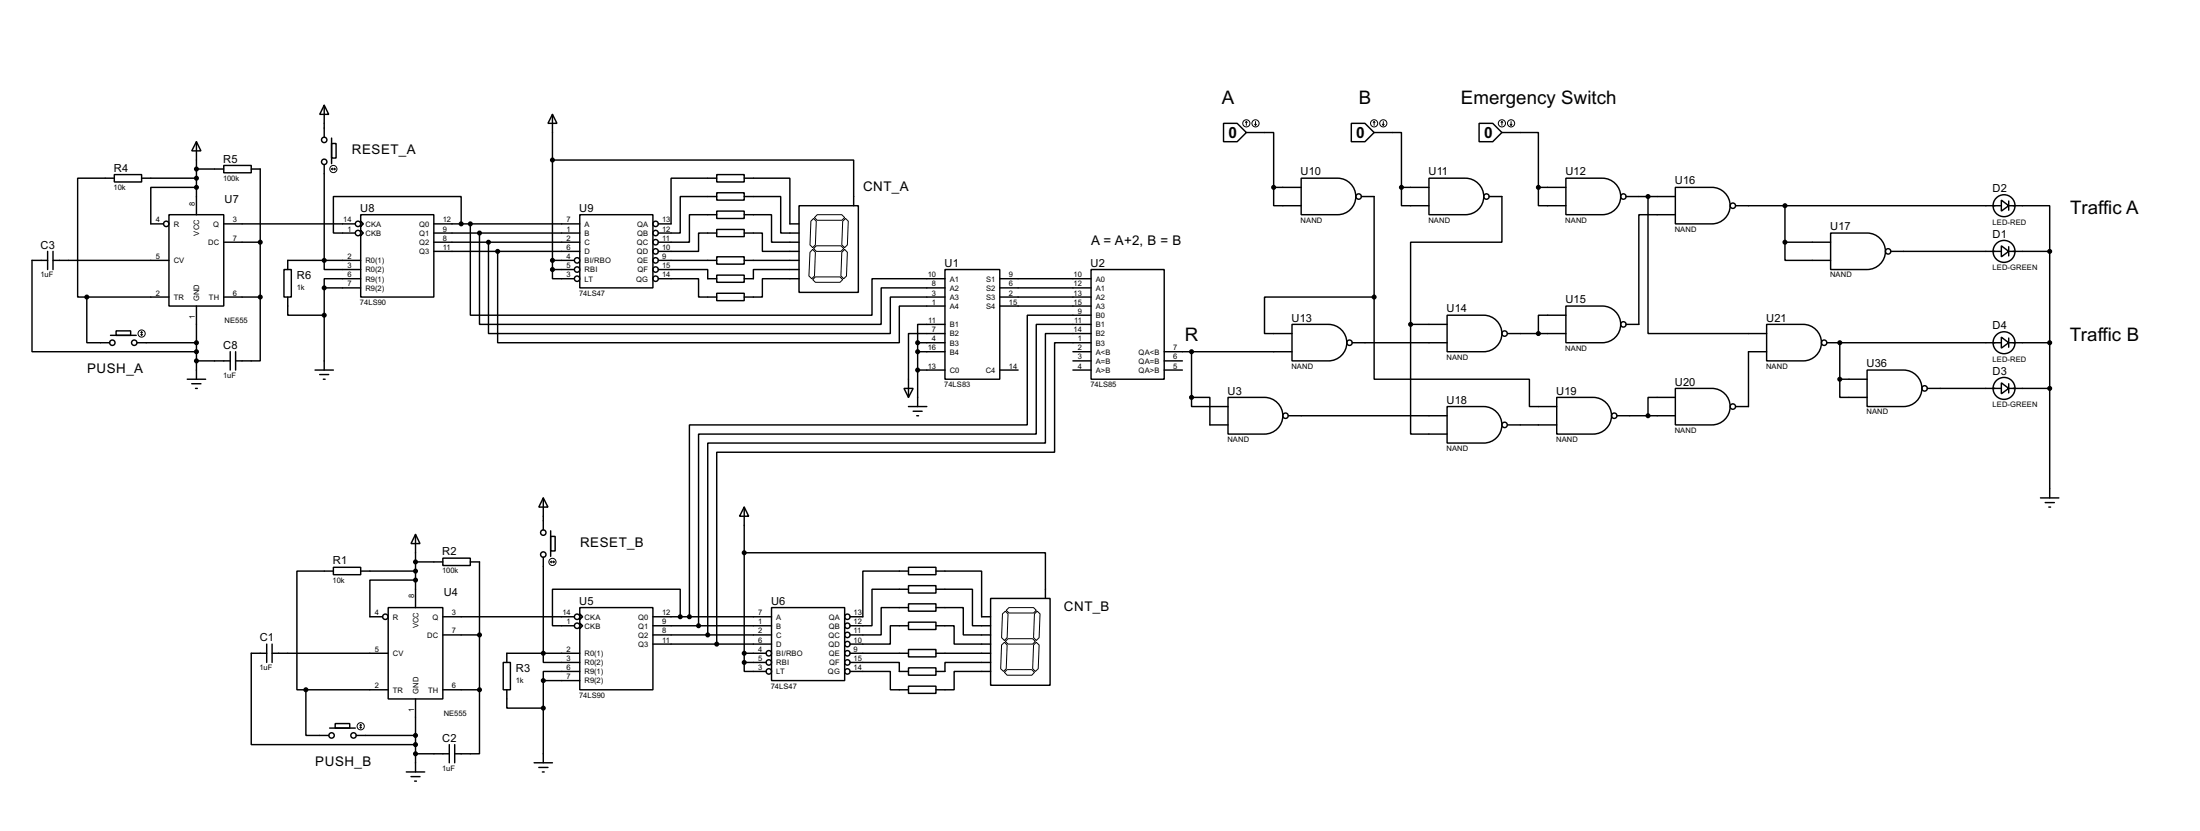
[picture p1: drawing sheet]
<svg xmlns="http://www.w3.org/2000/svg" width="612mm" height="231mm" viewBox="0 0 612 231" stroke-linecap="round" stroke-linejoin="round" font-family="sans-serif">
<g fill="none" stroke="#000" stroke-width=".4">
<path d="M54.7 39.4l1.2 2.6h-2.5zM54.7 39.4v20.3M90.2 29.3l1.3 2.5h-2.5zM90.2 29.3v8.9M92.3 39.9h1.2v4.1h-1.2zM92.3 38.4v7.1M153.7 31.8l1.3 2.5h-2.5zM153.7 31.8v43.2M340.4 34.3h3.8l2.6 2.6-2.6 2.5h-3.8zM346.8 36.9h7.6v15.2M376 34.3h3.8l2.5 2.6-2.5 2.5h-3.8zM382.3 36.9h7.6v15.2"/>
<path d="M411.5 34.3h3.8l2.6 2.6-2.6 2.5h-3.8zM417.9 36.9h10.1v15.2M31.8 48.6h7.6v2h-7.6zM31.8 49.6h-10.2v33h2.6M39.4 49.6h15.3M47 59.7h15.3v25.4h-15.3zM54.7 52.1h-12.7v10.2h3.5M54.7 47h7.6M62.3 46h7.6v2.1h-7.6zM69.9 47h2.5v35.6M90.2 45.8v29.2h10.2M100.4 59.7h20.3v22.9h-20.3z"/>
<path d="M153.7 44.5h83.8v12.7M161.3 59.7h20.4v20.4h-20.4zM199.4 48.6h7.7v2h-7.7zM199.4 53.6h7.7v2.1h-7.7zM199.4 58.7h7.7v2.1h-7.7zM199.4 49.6h-12.7v12.7h-3.5M199.4 54.7h-10.1v10.1h-6.1M199.4 59.7h-7.6v7.7h-8.6M207.1 49.6h12.7v12.7h2.5M207.1 54.7h10.1v10.1h5.1M207.1 59.7h7.6v7.7h7.6M222.3 57.2h16.5v24.1h-16.5z"/>
<path d="M354.4 52.1v5.1h7.6M354.4 52.1h7.6M362 49.6h10.2a5.1 5.1 0 0 1 5 5 5.1 5.1 0 0 1-5 5.1h-10.2zM378.8 54.7h3.5v27.9M389.9 52.1v5.1h7.7M389.9 52.1h7.7M397.6 49.6h10.1a5.1 5.1 0 0 1 5.1 5 5.1 5.1 0 0 1-5.1 5.1h-10.1zM414.3 54.7h3.6v12.7h-25.4v22.8M428 52.1v5.1h7.7M428 52.1h7.7M435.7 49.6h10.1a5.1 5.1 0 0 1 5.1 5 5.1 5.1 0 0 1-5.1 5.1h-10.1zM452.4 54.7h13.7"/>
<path d="M458.5 54.7v38.1h33M466.1 52.1h10.2a5.1 5.1 0 0 1 5.1 5.1 5.1 5.1 0 0 1-5.1 5.1h-10.2zM466.1 59.7h-10.1v30.5h-3.6M482.9 57.2h73.9M496.6 57.2v10.2M556.8 55.7l2.1 1.5-2.1 1.5zM558.9 57.2h11.4v12.7M558.9 55.9v2.6M13.3 72.4h-4.4v25.4h45.8M13.3 69.9v5.1M14.8 72.4h32.2M14.8 69.9v5.1"/>
<path d="M62.3 62.3h36.6M62.3 67.4h10.1M79 75h2.1v7.6h-2.1zM100.4 61.5l.7 .8-.7 .7zM100.4 64.1l.7 .7-.7 .8zM100.4 77.5h-10.2v2.6M100.4 72.4h-20.3v2.6M120.7 62.3h40.6M120.7 67.4h40.6M120.7 64.8h40.6M120.7 69.9h40.6M128.3 62.3v-7.6h-35.5v10.1h6.1"/>
<path d="M130.9 62.3v25.4h111.7v-10.2h20.3M133.4 64.8v25.4h111.8v-10.1h17.7M135.9 67.4v25.4h111.8v-10.2h15.2M138.5 69.9v25.4h111.7v-10.2h12.7M153.7 75v2.5h6.1M153.7 72.4h6.1M153.7 75h6.1M183.2 75h13.7v2.5h2.5M183.2 77.5h11.2v5.1h5M183.2 72.4h16.2M199.4 63.8h7.7v2h-7.7zM199.4 71.4h7.7v2.1h-7.7z"/>
<path d="M199.4 76.5h7.7v2h-7.7zM199.4 64.8h-5v5.1h-11.2M207.1 64.8h5v5.1h10.2M207.1 72.4h15.2M222.3 75h-12.7v2.5h-2.5M222.3 77.5h-10.2v5.1h-5M262.9 75h15.3v30.5h-15.3zM278.2 77.5h25.4M303.6 75h20.3v30.5h-20.3zM496.6 67.4v5h12.7M496.6 67.4h12.7M509.3 64.8h10.2a5.1 5.1 0 0 1 5.1 5.1 5.1 5.1 0 0 1-5.1 5.1h-10.2z"/>
<path d="M526.1 69.9h30.7M556.8 68.4l2.1 1.5-2.1 1.5zM558.9 69.9h11.4M558.9 68.6v2.6M570.3 69.9v68.6M24.2 82.6v12.7h6.3M24.2 82.6h22.8M30.8 93.3h7.1M32.3 92h4.1v1.3h-4.1zM38.2 95.3h16.5M54.7 85.1v20.4M62.3 82.6h10.1"/>
<path d="M64.1 97.8v5.1M65.6 97.8v5.1M72.4 82.6v17.8h-6.8M80.1 82.6v5.1h10.1M90.2 80.1h10.2M90.2 80.1v22.8M199.4 81.6h7.7v2h-7.7zM255.3 97.8h7.6M255.3 95.3v17.8M255.3 95.3h7.6M262.9 92.8h-10.1v17.7M262.9 90.2h-7.6v5.1"/>
<path d="M278.2 80.1h25.4M278.2 82.6h25.4M278.2 85.1h25.4M298.5 97.8h5.1M303.6 87.7h-17.8v30.5h-94v53.3M303.6 90.2h-15.3v30.5h-93.9v53.3M303.6 92.8h-12.7v30.4h-94v53.4M303.6 95.3h-10.2v30.5h-94v53.3M323.9 97.8h35.6M331.5 97.8v12.7M359.5 90.2h10.1a5.1 5.1 0 0 1 5.1 5.1 5.1 5.1 0 0 1-5.1 5.1h-10.1zM376.2 95.3h26.4"/>
<path d="M382.3 82.6h-30.5v10.2h7.7M382.3 82.6v22.9h43.2v7.6h7.6M392.5 90.2v30.5h10.1M392.5 90.2h10.1M402.6 87.7h10.2a5.1 5.1 0 0 1 5.1 5 5.1 5.1 0 0 1-5.1 5.1h-10.2zM419.4 92.8h16.3M435.7 85.1h10.1a5.1 5.1 0 0 1 5.1 5.1 5.1 5.1 0 0 1-5.1 5.1h-10.1zM435.7 87.7h-7.7v5.1M491.5 90.2h10.2a5.1 5.1 0 0 1 5.1 5.1 5.1 5.1 0 0 1-5.1 5.1h-10.2zM491.5 97.8h-5v15.3h-3.6M508.3 95.3h48.5M511.9 95.3v10.2"/>
<path d="M556.8 93.8l2.1 1.5-2.1 1.5zM558.9 95.3h11.4M558.9 94v2.6M52.1 105.5h5.1M53.4 106.7h2.5M54.4 108h.5M54.7 100.4h9.4M87.7 102.9h5.1M89 104.2h2.5M90 105.5h.5M251.5 108h2.6l-1.3 2.5zM252.8 113.1h5.1"/>
<path d="M254.1 114.4h2.5M255.1 115.6h.5M255.3 102.9h7.6M278.2 102.9h5.1M298.5 102.9h5.1M298.5 100.4h5.1M323.9 102.9h5.1M323.9 100.4h5.1M331.5 110.5h5.1v7.7h5.1M331.5 110.5v2.6h10.2M341.7 110.5h10.1a5.1 5.1 0 0 1 5.1 5.1 5.1 5.1 0 0 1-5.1 5.1h-10.1zM358.4 115.6h44.2"/>
<path d="M402.6 113.1h10.2a5.1 5.1 0 0 1 5.1 5 5.1 5.1 0 0 1-5.1 5.1h-10.2zM419.4 118.2h13.7M433.1 110.5h10.2a5.1 5.1 0 0 1 5.1 5.1 5.1 5.1 0 0 1-5.1 5.1h-10.2zM449.9 115.6h16.2M466.1 108h10.2a5.1 5.1 0 0 1 5.1 5.1 5.1 5.1 0 0 1-5.1 5.1h-10.2zM466.1 110.5h-7.6v5.1M511.9 105.5v5h7.6M511.9 105.5h7.6M519.5 102.9h10.1a5.1 5.1 0 0 1 5.1 5.1 5.1 5.1 0 0 1-5.1 5.1h-10.1zM536.2 108h20.6M556.8 106.5l2.1 1.5-2.1 1.5zM558.9 108h11.4"/>
<path d="M558.9 106.7v2.6M151.2 138.5l1.3 2.5h-2.6zM151.2 138.5v8.9M567.7 138.5h5.1M569 139.8h2.6M92.8 157.8h7.6v2h-7.6zM92.8 158.8h-10.2v33h2.5M100.4 158.8h15.2M115.6 148.6l1.3 2.6h-2.5zM115.6 148.6v20.4M115.6 156.3h7.6M123.2 155.2h7.7v2.1h-7.7z"/>
<path d="M130.9 156.3h2.5v35.5M151.2 155v29.2h10.1M153.2 149.2h1.3v4h-1.3zM153.2 147.6v7.1M207.1 141l1.2 2.6h-2.5zM207.1 153.7h83.8v12.7M207.1 141v43.2M252.8 157.8h7.6v2h-7.6zM252.8 158.8h-12.7v12.7h-3.6M260.4 158.8h12.7v12.7h2.5M570 141h.5M74.2 179.1v5.1"/>
<path d="M75.7 179.1v5.1M108 169h15.2v25.4h-15.2zM115.6 161.3h-12.7v10.2h3.6M123.2 171.5h36.6M123.2 176.6h10.2M161.3 169h20.4v22.8h-20.4zM161.3 170.7l.8 .8-.8 .8zM161.3 173.3l.8 .7-.8 .8zM181.7 171.5h33M181.7 176.6h33M181.7 174h33M181.7 179.1h33"/>
<path d="M189.3 171.5v-7.6h-35.6v10.1h6.1M214.7 169h20.3v20.3h-20.3zM252.8 162.9h7.6v2h-7.6zM252.8 167.9h7.6v2.1h-7.6zM252.8 173h7.6v2.1h-7.6zM252.8 163.9h-10.2v10.1h-6.1M252.8 169h-7.6v7.6h-8.7M252.8 174h-5.1v5.1h-11.2M260.4 163.9h10.2v10.1h5M260.4 169h7.6v7.6h7.6M260.4 174h5.1v5.1h10.1M275.6 166.4h16.6v24.2h-16.6z"/>
<path d="M74.2 181.7h-4.3v25.4h45.7M75.7 181.7h32.3M85.1 191.8v12.7h6.4M85.1 191.8h22.9M115.6 194.4v20.3M123.2 191.8h10.2M133.4 191.8v17.8h-6.9M140 184.2h2v7.6h-2zM141 191.8v5.1h10.2M151.2 189.3h10.1M151.2 189.3v22.8M161.3 186.7h-10.1v2.6"/>
<path d="M161.3 181.7h-20.3v2.5M207.1 184.2v2.5h6.1M207.1 181.7h6.1M207.1 184.2h6.1M236.5 184.2h13.7v2.5h2.6M236.5 186.7h11.2v5.1h5.1M236.5 181.7h16.3M252.8 180.6h7.6v2.1h-7.6zM252.8 185.7h7.6v2.1h-7.6zM252.8 190.8h7.6v2h-7.6zM260.4 181.7h15.2M275.6 184.2h-12.7v2.5h-2.5"/>
<path d="M275.6 186.7h-10.1v5.1h-5.1M91.7 202.5h7.2M93.3 201.2h4v1.3h-4zM99.1 204.5h16.5M113.1 214.7h5.1M114.4 216h2.5M115.4 217.2h.5M115.6 209.6h9.4M125 207.1v5M126.5 207.1v5M148.6 212.1h5.1M149.9 213.4h2.6"/>
<path d="M150.9 214.7h.5"/>
<circle cx="90.2" cy="38.9" r=".75"/>
<circle cx="90.2" cy="45" r=".75"/>
<circle cx="378" cy="54.7" r=".75"/>
<circle cx="413.5" cy="54.7" r=".75"/>
<circle cx="451.6" cy="54.7" r=".75"/>
<circle cx="482.1" cy="57.2" r=".75"/>
<circle cx="557.5" cy="57.2" r="3.1"/>
<circle cx="46.2" cy="62.3" r=".75"/>
<circle cx="99.6" cy="64.8" r=".75"/>
<circle cx="99.6" cy="62.3" r=".75"/>
<circle cx="160.5" cy="77.5" r=".75"/>
<circle cx="160.5" cy="72.4" r=".75"/>
<circle cx="160.5" cy="75" r=".75"/>
<circle cx="182.4" cy="77.5" r=".75"/>
<circle cx="182.4" cy="72.4" r=".75"/>
<circle cx="182.4" cy="64.8" r=".75"/>
<circle cx="182.4" cy="67.4" r=".75"/>
<circle cx="182.4" cy="75" r=".75"/>
<circle cx="182.4" cy="62.3" r=".75"/>
<circle cx="182.4" cy="69.9" r=".75"/>
<circle cx="525.3" cy="69.9" r=".75"/>
<circle cx="557.5" cy="69.9" r="3.1"/>
<circle cx="31.2" cy="95.3" r=".75"/>
<circle cx="37.3" cy="95.3" r=".75"/>
<circle cx="375.4" cy="95.3" r=".75"/>
<circle cx="418.6" cy="92.8" r=".75"/>
<circle cx="451.6" cy="90.2" r=".75"/>
<circle cx="507.5" cy="95.3" r=".75"/>
<circle cx="557.5" cy="95.3" r="3.1"/>
<circle cx="357.6" cy="115.6" r=".75"/>
<circle cx="418.6" cy="118.2" r=".75"/>
<circle cx="449.1" cy="115.6" r=".75"/>
<circle cx="482.1" cy="113.1" r=".75"/>
<circle cx="535.4" cy="108" r=".75"/>
<circle cx="557.5" cy="108" r="3.1"/>
<circle cx="151.1" cy="148.1" r=".75"/>
<circle cx="151.1" cy="154.2" r=".75"/>
<circle cx="107.2" cy="171.5" r=".75"/>
<circle cx="160.5" cy="171.5" r=".75"/>
<circle cx="160.5" cy="174" r=".75"/>
<circle cx="235.7" cy="179.1" r=".75"/>
<circle cx="235.7" cy="171.5" r=".75"/>
<circle cx="235.7" cy="174" r=".75"/>
<circle cx="235.7" cy="176.6" r=".75"/>
<circle cx="213.9" cy="181.7" r=".75"/>
<circle cx="213.9" cy="184.2" r=".75"/>
<circle cx="213.9" cy="186.7" r=".75"/>
<circle cx="235.7" cy="181.7" r=".75"/>
<circle cx="235.7" cy="184.2" r=".75"/>
<circle cx="235.7" cy="186.7" r=".75"/>
<circle cx="92.2" cy="204.5" r=".75"/>
<circle cx="98.3" cy="204.5" r=".75"/>
</g>
<circle cx="511.9" cy="95.3" r=".2" fill="#000"/>
<g fill="#000" stroke="#000" stroke-width=".4">
<circle cx="54.6" cy="49.6" r=".5"/>
<circle cx="54.6" cy="52.1" r=".5"/>
<circle cx="54.6" cy="47" r=".5"/>
<circle cx="153.7" cy="44.5" r=".5"/>
<circle cx="354.3" cy="52.1" r=".5"/>
<circle cx="389.9" cy="52.1" r=".5"/>
<circle cx="428" cy="52.1" r=".5"/>
<circle cx="458.5" cy="54.7" r=".5"/>
<circle cx="496.6" cy="57.2" r=".5"/>
<circle cx="72.4" cy="67.4" r=".5"/>
<circle cx="90.2" cy="72.4" r=".5"/>
<circle cx="128.3" cy="62.3" r=".5"/>
<circle cx="130.8" cy="62.3" r=".5"/>
<circle cx="133.4" cy="64.8" r=".5"/>
<circle cx="135.9" cy="67.4" r=".5"/>
<circle cx="138.4" cy="69.9" r=".5"/>
<circle cx="153.7" cy="72.4" r=".5"/>
<circle cx="153.7" cy="75" r=".5"/>
<circle cx="496.6" cy="67.4" r=".5"/>
<circle cx="570.2" cy="69.9" r=".5"/>
<circle cx="24.1" cy="82.6" r=".5"/>
<circle cx="54.6" cy="95.3" r=".5"/>
<circle cx="54.6" cy="97.8" r=".5"/>
<circle cx="72.4" cy="82.6" r=".5"/>
<circle cx="90.2" cy="87.7" r=".5"/>
<circle cx="90.2" cy="80.1" r=".5"/>
<circle cx="255.3" cy="95.3" r=".5"/>
<circle cx="255.3" cy="97.8" r=".5"/>
<circle cx="331.5" cy="97.8" r=".5"/>
<circle cx="382.3" cy="82.6" r=".5"/>
<circle cx="392.4" cy="90.2" r=".5"/>
<circle cx="428" cy="92.8" r=".5"/>
<circle cx="511.8" cy="95.3" r=".5"/>
<circle cx="570.2" cy="95.3" r=".5"/>
<circle cx="54.6" cy="100.4" r=".5"/>
<circle cx="255.3" cy="102.9" r=".5"/>
<circle cx="331.5" cy="110.5" r=".5"/>
<circle cx="458.5" cy="115.6" r=".5"/>
<circle cx="511.8" cy="105.5" r=".5"/>
<circle cx="570.2" cy="108" r=".5"/>
<circle cx="115.6" cy="158.8" r=".5"/>
<circle cx="115.6" cy="156.3" r=".5"/>
<circle cx="207" cy="153.7" r=".5"/>
<circle cx="115.6" cy="161.3" r=".5"/>
<circle cx="133.4" cy="176.6" r=".5"/>
<circle cx="189.2" cy="171.5" r=".5"/>
<circle cx="191.8" cy="171.5" r=".5"/>
<circle cx="194.3" cy="174" r=".5"/>
<circle cx="196.9" cy="176.6" r=".5"/>
<circle cx="199.4" cy="179.1" r=".5"/>
<circle cx="85.1" cy="191.8" r=".5"/>
<circle cx="133.4" cy="191.8" r=".5"/>
<circle cx="151.1" cy="181.7" r=".5"/>
<circle cx="151.1" cy="196.9" r=".5"/>
<circle cx="151.1" cy="189.3" r=".5"/>
<circle cx="207" cy="181.7" r=".5"/>
<circle cx="207" cy="184.2" r=".5"/>
<circle cx="115.6" cy="204.5" r=".5"/>
<circle cx="115.6" cy="207.1" r=".5"/>
<circle cx="115.6" cy="209.6" r=".5"/>
</g>
<g fill="none" stroke="#000" stroke-width=".28">
<path d="M346.8 33.8l-.3 .3M346.8 33.8l.2 .3M346.8 33.8v1.1M349.1 34.6l.2 .3M349.3 33.8v1.1M349.6 34.6l-.3 .3M382.3 33.8l-.2 .3M382.3 33.8l.3 .3M382.3 33.8v1.1M384.6 34.6l.3 .3M384.9 33.8v1.1M385.1 34.6l-.2 .3"/>
<path d="M417.9 33.8l-.3 .3M417.9 33.8l.2 .3M417.9 33.8v1.1M420.2 34.6l.2 .3M420.4 33.8v1.1M420.7 34.6l-.3 .3M92.3 47h1M92.3 47l.2 .3M92.5 46.8l-.2 .2M93 46.8l.3 .2M93.3 47l-.3 .3M227.4 59.7h6.8l.8 .8-.8 .8h-6.8l-.8-.8z"/>
<path d="M225.6 61.5l.8-.7 .7 .7-.2 6.6-.8 .8-.7-.8zM226.1 77.8l.8-.8h6.8l.8 .8-.8 .7h-6.8zM226.1 69.4l.8 .8-.3 6.6-.7 .7-.8-.7 .3-6.6zM226.4 69.1l.7-.7h6.9l.8 .7-.8 .8h-6.9zM234.2 70.2l.8-.8 .8 .8-.3 6.6-.7 .7-.8-.7zM234.5 61.5l.8-.7 .7 .7-.2 6.6-.8 .8-.8-.8zM39.2 93l.2 .3M39.4 92.3v1M39.4 92.3l-.2 .2M39.4 92.3l.3 .2M39.7 93l-.3 .3M153.2 156.3h1"/>
<path d="M153.2 156.3l.3 .2M153.5 156l-.3 .3M154 156l.2 .3M154.2 156.3l-.2 .2M278.7 179.4l.8-.8 .7 .8-.2 6.6-.8 .7-.8-.7zM278.9 170.7l.8-.7 .8 .7-.3 6.6-.7 .8-.8-.8zM279.7 178.4l.8-.8h6.8l.8 .8-.8 .7h-6.8zM280 169.7l.7-.7h6.9l.7 .7-.7 .8h-6.9zM287.8 170.7l.8-.7 .8 .7-.3 6.6-.8 .8-.7-.8zM288.3 178.6l.8 .8-.2 6.6-.8 .7-.8-.7 .3-6.6zM279.5 187l.7-.8h6.9l.7 .8-.7 .8h-6.9zM100.1 202.2l.3 .3"/>
<path d="M100.4 201.5v1M100.4 201.5l-.3 .2M100.4 201.5l.2 .2M100.6 202.2l-.2 .3"/>
<circle cx="346.7" cy="34.3" r="1"/>
<circle cx="349.3" cy="34.3" r="1"/>
<circle cx="382.3" cy="34.3" r="1"/>
<circle cx="384.8" cy="34.3" r="1"/>
<circle cx="417.8" cy="34.3" r="1"/>
<circle cx="420.4" cy="34.3" r="1"/>
<circle cx="92.7" cy="47" r="1"/>
<circle cx="39.4" cy="92.8" r="1"/>
<circle cx="153.7" cy="156.3" r="1"/>
<circle cx="100.3" cy="202" r="1"/>
</g>
<g font-size="5.8">
<text x="339.9" y="28.9">A</text>
<text x="378" y="28.9">B</text>
<text x="406.4" y="28.9">Emergency Switch</text>
<text x="576" y="59.4">Traffic A</text>
<text x="329.6" y="95">R</text>
<text x="575.8" y="95">Traffic B</text>
</g>
<g font-size="4.8">
<text x="341.8" y="38.4">0</text>
<text x="377.4" y="38.4">0</text>
<text x="412.9" y="38.4">0</text>
</g>
<g font-size="4.2">
<text x="97.9" y="42.9">RESET_A</text>
<text x="240.1" y="53">CNT_A</text>
<text x="303.6" y="68.3">A = A+2, B = B</text>
<text x="24.2" y="103.8">PUSH_A</text>
<text x="161.4" y="152.1">RESET_B</text>
<text x="296" y="169.9">CNT_B</text>
<text x="87.7" y="213.1">PUSH_B</text>
</g>
<g font-size="3.5">
<text x="31.7" y="47.8">R4</text>
<text x="62.1" y="45.2">R5</text>
<text x="361.9" y="48.7">U10</text>
<text x="397.4" y="48.7">U11</text>
<text x="435.5" y="48.7">U12</text>
<text x="466" y="51.3">U16</text>
<text x="554.4" y="53.3">D2</text>
<text x="62.5" y="56.4">U7</text>
<text x="100.2" y="58.9">U8</text>
<text x="161.2" y="58.9">U9</text>
<text x="509.2" y="64">U17</text>
<text x="11.3" y="69.1">C3</text>
<text x="554.4" y="66.1">D1</text>
<text x="82.6" y="77.6">R6</text>
<text x="262.8" y="74.1">U1</text>
<text x="303.4" y="74.1">U2</text>
<text x="359.3" y="89.4">U13</text>
<text x="402.5" y="86.9">U14</text>
<text x="435.5" y="84.3">U15</text>
<text x="491.4" y="89.4">U21</text>
<text x="554.4" y="91.5">D4</text>
<text x="62.1" y="97">C8</text>
<text x="466" y="107.2">U20</text>
<text x="519.3" y="102.1">U36</text>
<text x="554.4" y="104.2">D3</text>
<text x="341.5" y="109.7">U3</text>
<text x="402.5" y="112.3">U18</text>
<text x="433" y="109.7">U19</text>
<text x="123.1" y="154.4">R2</text>
<text x="92.6" y="157">R1</text>
<text x="123.5" y="165.6">U4</text>
<text x="161.2" y="168.2">U5</text>
<text x="214.5" y="168.2">U6</text>
<text x="72.3" y="178.3">C1</text>
<text x="143.6" y="186.9">R3</text>
<text x="123.1" y="206.3">C2</text>
</g>
<g font-size="2.4">
<text x="31.6" y="52.8">10k</text>
<text x="62.1" y="50.2">100k</text>
<text x="54.3" y="57.2" transform="rotate(-90 54.3 57.2)">8</text>
<text x="43.4" y="61.9">4</text>
<text x="48.3" y="63.1">R</text>
<text x="55.5" y="65.5" transform="rotate(-90 55.5 65.5)">VCC</text>
<text x="59.3" y="63.1">Q</text>
<text x="64.8" y="61.9">3</text>
<text x="95.5" y="61.9">14</text>
<text x="96.7" y="64.4">1</text>
<text x="101.7" y="63.1">CKA</text>
<text x="101.7" y="65.6">CKB</text>
<text x="116.6" y="63.1">Q0</text>
<text x="116.6" y="65.6">Q1</text>
<text x="123.2" y="61.9">12</text>
<text x="123.2" y="64.4">9</text>
<text x="157.7" y="61.9">7</text>
<text x="157.7" y="64.4">1</text>
<text x="162.6" y="63.1">A</text>
<text x="162.6" y="65.6">B</text>
<text x="177.2" y="63.1">QA</text>
<text x="177.2" y="65.6">QB</text>
<text x="184.2" y="61.9">13</text>
<text x="184.2" y="64.4">12</text>
<text x="361.8" y="61.9">NAND</text>
<text x="397.4" y="61.9">NAND</text>
<text x="435.5" y="61.9">NAND</text>
<text x="465.9" y="64.5">NAND</text>
<text x="554.3" y="62.4">LED-RED</text>
<text x="43.4" y="72">5</text>
<text x="57.9" y="68.1">DC</text>
<text x="64.8" y="67">7</text>
<text x="96.7" y="72">2</text>
<text x="116.6" y="68.1">Q2</text>
<text x="116.6" y="70.7">Q3</text>
<text x="123.2" y="67">8</text>
<text x="123.2" y="69.5">11</text>
<text x="157.7" y="67">2</text>
<text x="157.7" y="69.5">6</text>
<text x="157.7" y="72">4</text>
<text x="162.6" y="68.1">C</text>
<text x="162.6" y="70.7">D</text>
<text x="177.1" y="68.1">QC</text>
<text x="177.1" y="70.7">QD</text>
<text x="184.2" y="67">11</text>
<text x="184.2" y="69.5">10</text>
<text x="184.2" y="72">9</text>
<text x="11.3" y="77.2">1uF</text>
<text x="48.3" y="73.2">CV</text>
<text x="96.7" y="74.6">3</text>
<text x="96.7" y="77.1">6</text>
<text x="101.7" y="73.2">R0(1)</text>
<text x="101.7" y="75.8">R0(2)</text>
<text x="157.7" y="74.6">5</text>
<text x="157.7" y="77.1">3</text>
<text x="162.6" y="73.2">BI/RBO</text>
<text x="162.6" y="75.8">RBI</text>
<text x="177.2" y="73.2">QE</text>
<text x="177.3" y="75.8">QF</text>
<text x="184.2" y="74.6">15</text>
<text x="184.2" y="77.1">14</text>
<text x="258.1" y="77.1">10</text>
<text x="280.7" y="77.1">9</text>
<text x="298.7" y="77.1">10</text>
<text x="509.1" y="77.2">NAND</text>
<text x="554.3" y="75.1">LED-GREEN</text>
<text x="43.4" y="82.2">2</text>
<text x="48.3" y="83.4">TR</text>
<text x="55.5" y="83.8" transform="rotate(-90 55.5 83.8)">GND</text>
<text x="58.1" y="83.4">TH</text>
<text x="64.8" y="82.2">6</text>
<text x="82.6" y="80.6">1k</text>
<text x="96.7" y="79.7">7</text>
<text x="101.7" y="78.3">R9(1)</text>
<text x="101.7" y="80.8">R9(2)</text>
<text x="161.1" y="82.2">74LS47</text>
<text x="162.6" y="78.3">LT</text>
<text x="177" y="78.3">QG</text>
<text x="259.3" y="79.7">8</text>
<text x="259.3" y="82.2">3</text>
<text x="264.2" y="78.3">A1</text>
<text x="264.2" y="80.8">A2</text>
<text x="264.2" y="83.4">A3</text>
<text x="274.3" y="78.3">S1</text>
<text x="274.3" y="80.8">S2</text>
<text x="274.3" y="83.4">S3</text>
<text x="280.7" y="79.7">6</text>
<text x="280.7" y="82.2">2</text>
<text x="298.7" y="79.7">12</text>
<text x="298.7" y="82.2">13</text>
<text x="304.9" y="78.3">A0</text>
<text x="304.9" y="80.8">A1</text>
<text x="304.9" y="83.4">A2</text>
<text x="54.3" y="88.8" transform="rotate(-90 54.3 88.8)">1</text>
<text x="62.5" y="89.9">NE555</text>
<text x="100.2" y="84.8">74LS90</text>
<text x="258.3" y="89.8">11</text>
<text x="259.3" y="84.7">1</text>
<text x="264.2" y="85.9">A4</text>
<text x="274.3" y="85.9">S4</text>
<text x="280.7" y="84.7">15</text>
<text x="298.7" y="84.7">15</text>
<text x="298.9" y="89.8">11</text>
<text x="299.9" y="87.3">9</text>
<text x="304.9" y="85.9">A3</text>
<text x="304.9" y="88.5">B0</text>
<text x="259.3" y="92.4">7</text>
<text x="259.3" y="94.9">4</text>
<text x="264.2" y="91">B1</text>
<text x="264.2" y="93.6">B2</text>
<text x="298.7" y="92.4">14</text>
<text x="299.9" y="94.9">1</text>
<text x="304.9" y="91">B1</text>
<text x="304.9" y="93.6">B2</text>
<text x="258.1" y="97.4">16</text>
<text x="264.2" y="96.1">B3</text>
<text x="264.2" y="98.6">B4</text>
<text x="299.9" y="97.4">2</text>
<text x="299.9" y="100">3</text>
<text x="304.9" y="96.1">B3</text>
<text x="304.9" y="98.6">A&lt;B</text>
<text x="304.9" y="101.2">A=B</text>
<text x="316.8" y="98.6">QA&lt;B</text>
<text x="316.8" y="101.2">QA=B</text>
<text x="326.4" y="97.4">7</text>
<text x="326.4" y="100">6</text>
<text x="402.4" y="100">NAND</text>
<text x="435.5" y="97.5">NAND</text>
<text x="554.3" y="100.6">LED-RED</text>
<text x="62.1" y="105.1">1uF</text>
<text x="258.1" y="102.5">13</text>
<text x="262.7" y="107.7">74LS83</text>
<text x="264.2" y="103.7">C0</text>
<text x="274.2" y="103.7">C4</text>
<text x="280.7" y="102.5">14</text>
<text x="299.9" y="102.5">4</text>
<text x="303.4" y="107.7">74LS85</text>
<text x="304.9" y="103.7">A&gt;B</text>
<text x="316.8" y="103.7">QA&gt;B</text>
<text x="326.4" y="102.5">5</text>
<text x="359.3" y="102.6">NAND</text>
<text x="491.3" y="102.6">NAND</text>
<text x="554.3" y="113.3">LED-GREEN</text>
<text x="519.3" y="115.3">NAND</text>
<text x="341.5" y="122.9">NAND</text>
<text x="402.4" y="125.4">NAND</text>
<text x="432.9" y="122.9">NAND</text>
<text x="465.9" y="120.4">NAND</text>
<text x="123" y="159.5">100k</text>
<text x="92.6" y="162">10k</text>
<text x="115.2" y="166.4" transform="rotate(-90 115.2 166.4)">8</text>
<text x="104.3" y="171.1">4</text>
<text x="109.3" y="172.3">R</text>
<text x="120.3" y="172.3">Q</text>
<text x="125.8" y="171.1">3</text>
<text x="156.5" y="171.1">14</text>
<text x="157.7" y="173.6">1</text>
<text x="162.6" y="172.3">CKA</text>
<text x="177.5" y="172.3">Q0</text>
<text x="184.2" y="171.1">12</text>
<text x="184.2" y="173.6">9</text>
<text x="211" y="171.1">7</text>
<text x="211" y="173.6">1</text>
<text x="216" y="172.3">A</text>
<text x="230.6" y="172.3">QA</text>
<text x="237.5" y="171.1">13</text>
<text x="237.5" y="173.6">12</text>
<text x="116.4" y="174.7" transform="rotate(-90 116.4 174.7)">VCC</text>
<text x="118.9" y="177.4">DC</text>
<text x="125.8" y="176.2">7</text>
<text x="162.6" y="174.8">CKB</text>
<text x="177.5" y="174.8">Q1</text>
<text x="177.5" y="177.4">Q2</text>
<text x="177.5" y="179.9">Q3</text>
<text x="184.2" y="176.2">8</text>
<text x="184.2" y="178.7">11</text>
<text x="211" y="176.2">2</text>
<text x="211" y="178.7">6</text>
<text x="216" y="174.8">B</text>
<text x="216" y="177.4">C</text>
<text x="216" y="179.9">D</text>
<text x="230.5" y="177.4">QC</text>
<text x="230.5" y="179.9">QD</text>
<text x="230.6" y="174.8">QB</text>
<text x="237.5" y="176.2">11</text>
<text x="237.5" y="178.7">10</text>
<text x="104.3" y="181.3">5</text>
<text x="109.3" y="182.5">CV</text>
<text x="157.7" y="181.3">2</text>
<text x="157.7" y="183.8">3</text>
<text x="162.6" y="182.5">R0(1)</text>
<text x="162.6" y="185">R0(2)</text>
<text x="211" y="181.3">4</text>
<text x="211" y="183.8">5</text>
<text x="216" y="182.5">BI/RBO</text>
<text x="216" y="185">RBI</text>
<text x="230.6" y="182.5">QE</text>
<text x="230.7" y="185">QF</text>
<text x="237.5" y="181.3">9</text>
<text x="237.5" y="183.8">15</text>
<text x="72.2" y="186.4">1uF</text>
<text x="104.3" y="191.4">2</text>
<text x="125.8" y="191.4">6</text>
<text x="143.5" y="189.8">1k</text>
<text x="157.7" y="186.3">6</text>
<text x="157.7" y="188.9">7</text>
<text x="162.6" y="187.5">R9(1)</text>
<text x="162.6" y="190.1">R9(2)</text>
<text x="211" y="186.3">3</text>
<text x="214.5" y="191.5">74LS47</text>
<text x="216" y="187.5">LT</text>
<text x="230.3" y="187.5">QG</text>
<text x="237.5" y="186.3">14</text>
<text x="109.3" y="192.6">TR</text>
<text x="116.4" y="193" transform="rotate(-90 116.4 193)">GND</text>
<text x="119.1" y="192.6">TH</text>
<text x="161.1" y="194">74LS90</text>
<text x="115.2" y="198.1" transform="rotate(-90 115.2 198.1)">1</text>
<text x="123.4" y="199.1">NE555</text>
<text x="123" y="214.3">1uF</text>
</g>
</svg>
